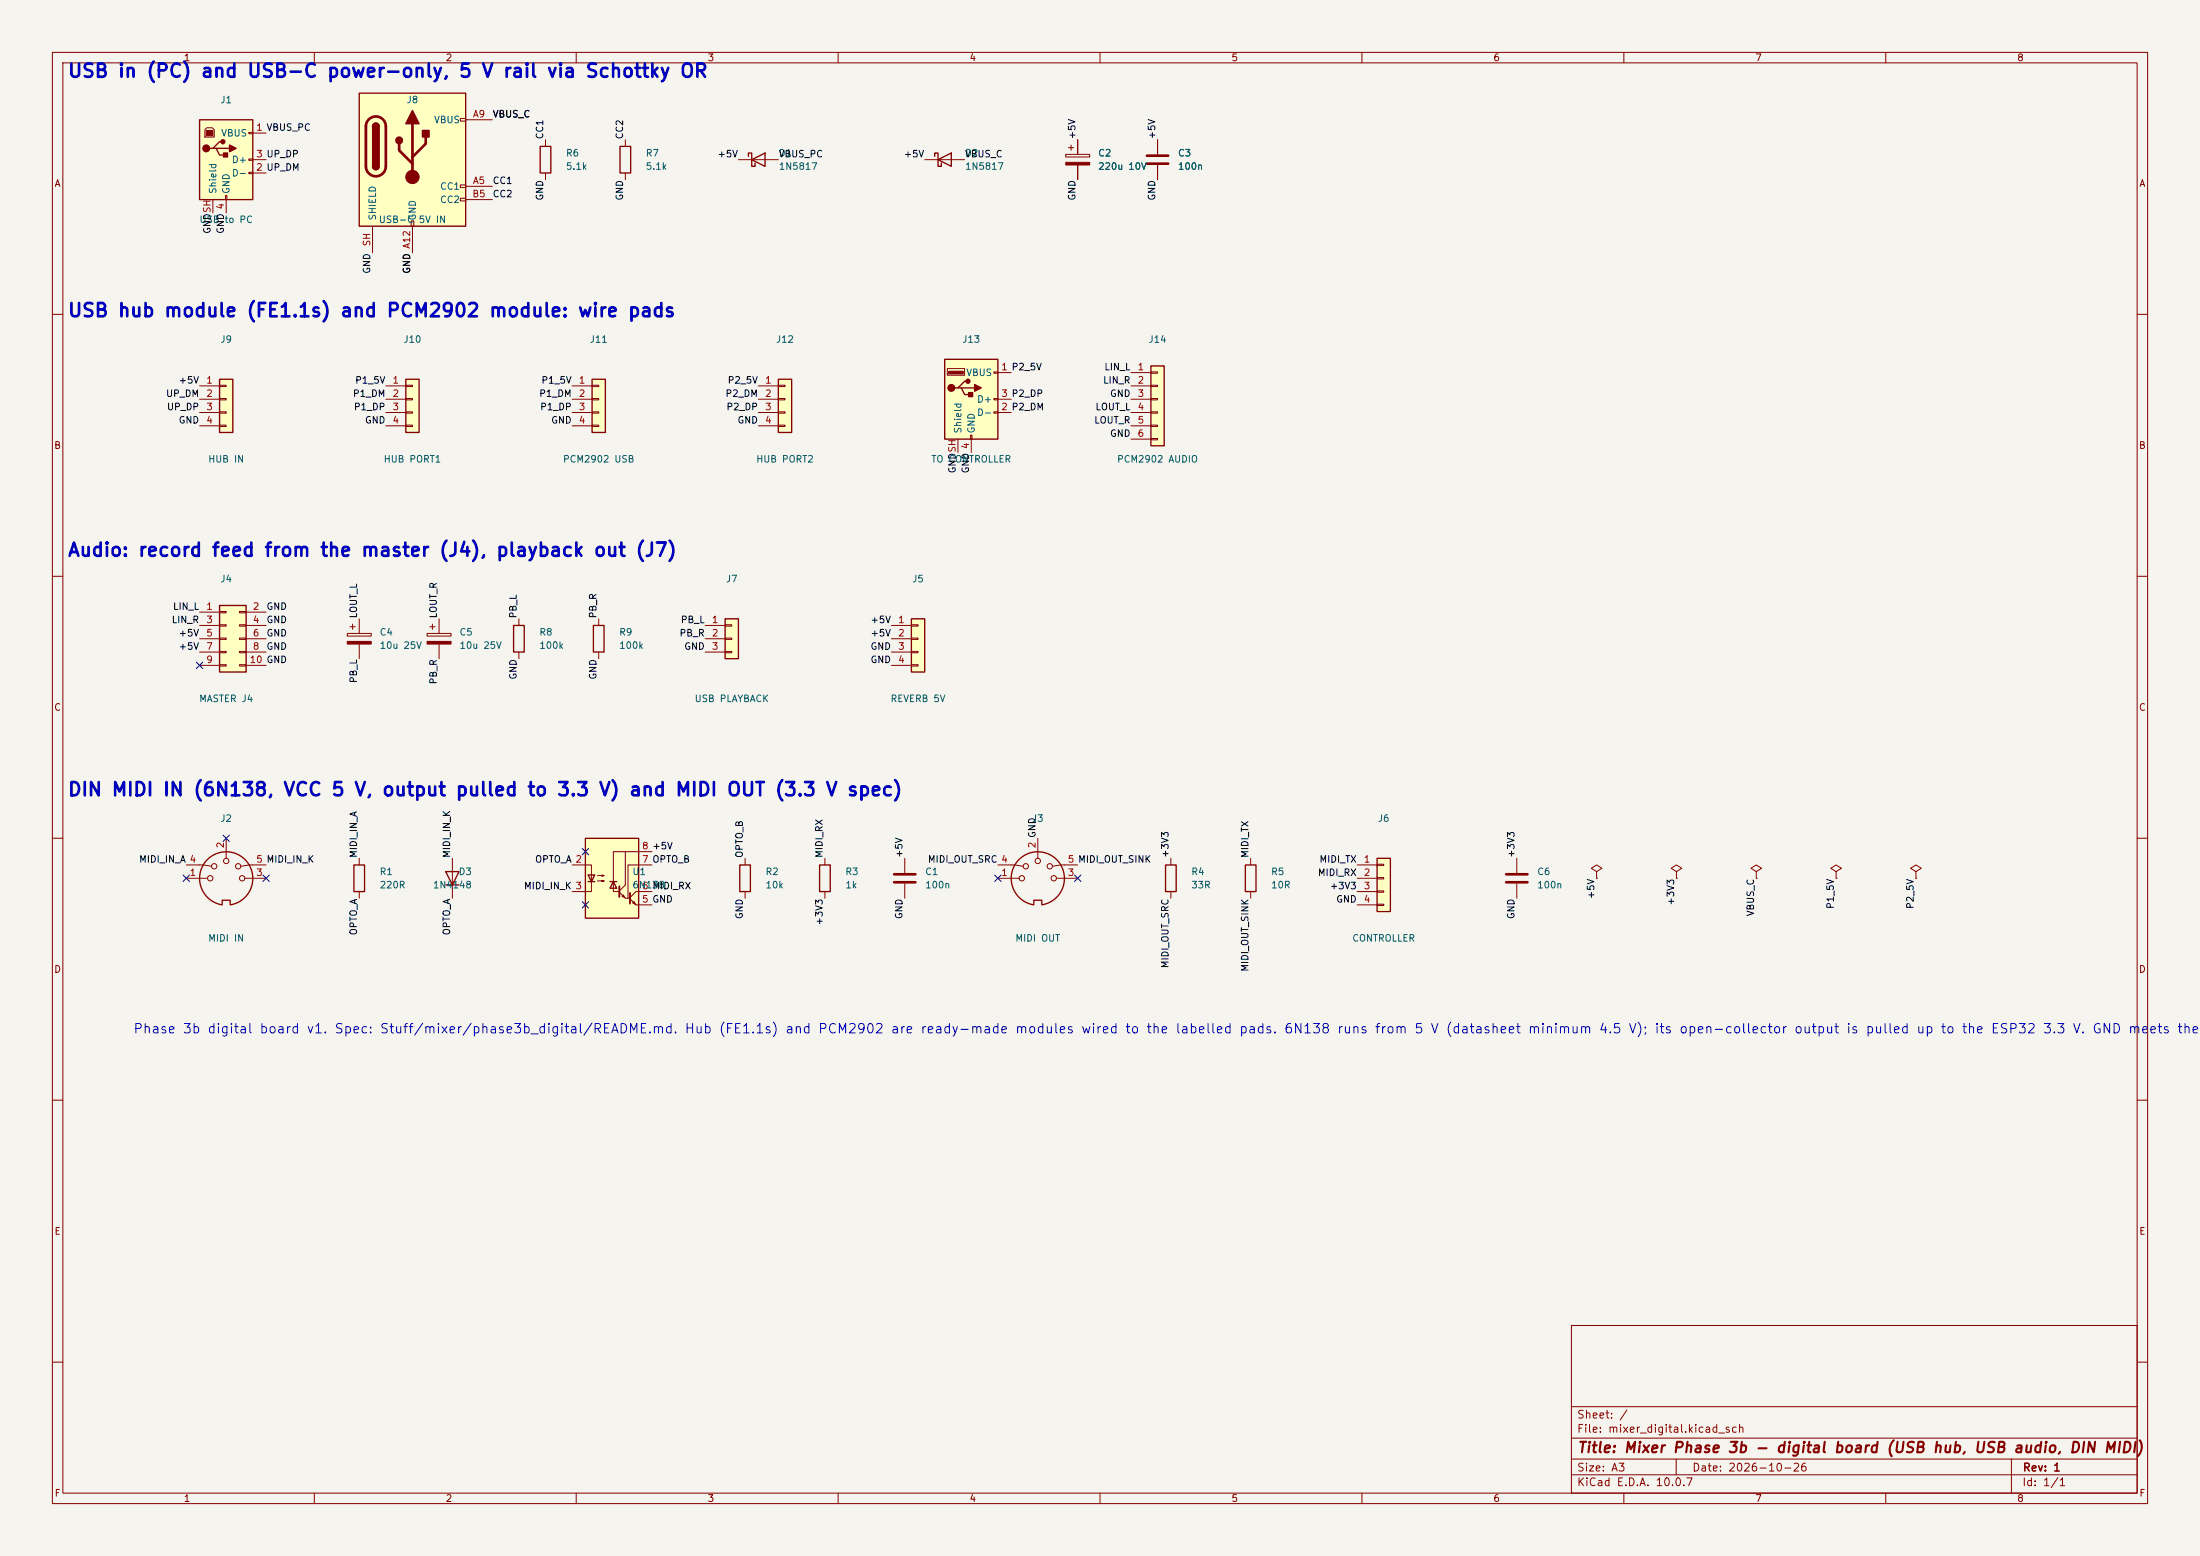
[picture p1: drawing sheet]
<svg xmlns="http://www.w3.org/2000/svg" width="420mm" height="297mm" viewBox="0 0 420 297" stroke-linecap="round" stroke-linejoin="round" font-family="sans-serif">
<path d="M0 0h420v297h-420z" fill="#f5f4ef" stroke="#f5f4ef" stroke-width=".19"/>
<g fill="none" stroke="#840000" stroke-width=".19">
<path d="M10 10h400v277h-400zM12 12h396v273h-396zM60 10v2M110 10v2M160 10v2M210 10v2M260 10v2M310 10v2M360 10v2M119.4 26.7v1.2M119.4 33v1.3M176.5 30.5h7.6"/>
<path d="M221 26.7v2.8M221 31.5v2.8M10 60h2M408 60h2M10 110h2M408 110h2M10 160h2M408 160h2M10 210h2M408 210h2M300 253h108v32h-108zM10 260h2"/>
<path d="M300 278.5h108M300 274.5h108M300 268.5h108M320 278.5v3M384 278.5v6.5M408 260h2M60 285v2M110 285v2M160 285v2M210 285v2M260 285v2M300 281.5h108"/>
<path d="M310 285v2M360 285v2"/>
</g>
<path d="M218.9 29.7h4.1M218.9 31.2h4.1" fill="none" stroke="#840000" stroke-width=".51"/>
<path d="M118.4 27.9h2v5.1h-2zM178.4 29.8v-.6h.7v2.6h.6v-.7M179.1 30.5l2.5-1.3v2.6z" fill="none" stroke="#840000" stroke-width=".25"/>
<path d="M68.6 17.8h20.3v25.4h-20.3z" fill="#ffffc2"/>
<path d="M87.9 22.6h1v.5h-1zM87.9 35.3h1v.5h-1zM87.9 37.8h1v.6h-1zM88.9 35.6h5.1M88.9 22.9h5.1M88.9 38.1h5.1M104.1 26.7v1.2M104.1 33v1.3M71.1 43.2v5.1M78.5 42.2h.5v1h-.5zM78.7 43.2v5.1" fill="none" stroke="#840000" stroke-width=".19"/>
<path d="M68.6 17.8h20.3v25.4h-20.3zM71.1 24.1a.64 .64 0 0 1 .7-.6 .64 .64 0 0 1 .6 .6M71.1 31.8a.64 .64 0 0 0 .7 .6 .64 .64 0 0 0 .6-.6M103.1 27.9h2.1v5.1h-2.1z" fill="none" stroke="#840000" stroke-width=".25"/>
<path d="M70.4 22.8a1.9 1.9 0 0 1 2.1-.4 1.9 1.9 0 0 1 1.2 1.7v7.7a1.91 1.91 0 0 1-1.9 1.8 1.91 1.91 0 0 1-2-1.8l.1-7.8 .1-.7zM76.2 27.4v1.3l2.5 2.5M78.7 23.6v10.2M81.3 26.2v1.2l-2.6 2.6" fill="none" stroke="#840000" stroke-width=".51"/>
<g fill="#840000" stroke="#840000" stroke-width=".25">
<path d="M71.1 24.1h1.3v7.7h-1.3z"/>
<path d="M71.3 23.7a.64 .64 0 0 1 .7-.2 .64 .64 0 0 1 .4 .6h-1.3z"/>
<path d="M71.1 31.8h1.3a.64 .64 0 0 1-.6 .6 .64 .64 0 0 1-.7-.6z"/>
<path d="M78.7 21.1l1.3 2.5h-2.5z"/>
<path d="M80.6 24.9h1.3v1.3h-1.3z"/>
<circle cx="76.2" cy="26.8" r=".63"/>
</g>
<circle cx="78.7" cy="33.8" r="1.27" fill="#840000" stroke="#840000" stroke-width=".19"/>
<path d="M113 72.4h2.6v10.2h-2.6z" fill="#ffffc2"/>
<path d="M113 72.4h2.6v10.2h-2.6z" fill="none" stroke="#840000" stroke-width=".25"/>
<path d="M109.2 73.7h3.8M109.2 76.2h3.8M109.2 78.7h3.8M113 73.5h1.3v.3h-1.3zM113 76.1h1.3v.2h-1.3zM113 78.6h1.3v.3h-1.3zM109.2 81.3h3.8M113 81.2h1.3v.2h-1.3z" fill="none" stroke="#840000" stroke-width=".19"/>
<path d="M77.5 72.4h2.5v10.2h-2.5z" fill="#ffffc2"/>
<path d="M142.9 29.8v-.6h.6v2.6h.6v-.7M143.5 30.5l2.5-1.3v2.6zM77.5 72.4h2.5v10.2h-2.5z" fill="none" stroke="#840000" stroke-width=".25"/>
<path d="M141 30.5h7.6M73.7 73.7h3.8M73.7 76.2h3.8M73.7 78.7h3.8M77.5 73.5h1.2v.3h-1.2zM77.5 76.1h1.2v.2h-1.2zM77.5 78.6h1.2v.3h-1.2zM73.7 81.3h3.8M77.5 81.2h1.2v.2h-1.2z" fill="none" stroke="#840000" stroke-width=".19"/>
<path d="M41.9 72.4h2.5v10.2h-2.5z" fill="#ffffc2"/>
<path d="M41.9 72.4h2.5v10.2h-2.5z" fill="none" stroke="#840000" stroke-width=".25"/>
<path d="M38.1 73.7h3.8M38.1 76.2h3.8M38.1 78.7h3.8M41.9 73.5h1.3v.3h-1.3zM41.9 76.1h1.3v.2h-1.3zM41.9 78.6h1.3v.3h-1.3zM38.1 81.3h3.8M41.9 81.2h1.3v.2h-1.3z" fill="none" stroke="#840000" stroke-width=".19"/>
<path d="M38.1 22.9h10.2v15.2h-10.2z" fill="#ffffc2"/>
<path d="M38.1 22.9h10.2v15.2h-10.2zM40.6 28.3h.7l.6 1.3h1.3M41.3 28.3h2.5M42.5 27.1h-.6l-1.3 1.2h-.6" fill="none" stroke="#840000" stroke-width=".25"/>
<path d="M39.5 24.4h1l.4 .4v1.4h-1.8v-1.4zM40.6 38.1v2.5M43.1 37.3h.2v.8h-.2zM43.2 38.1v2.5M47.5 25.3h.8v.2h-.8zM47.5 30.4h.8v.2h-.8zM47.5 32.9h.8v.2h-.8zM48.3 25.4h2.5M48.3 33h2.5M48.3 30.5h2.5" fill="none" stroke="#840000" stroke-width=".19"/>
<path d="M39.4 24.9h1.2v1h-1.2z" fill="#840000" stroke="#840000" stroke-width=".19"/>
<g fill="#840000" stroke="#840000" stroke-width=".25">
<path d="M42.7 29.2h.7v.8h-.7z"/>
<path d="M43.8 27.7l1.3 .6-1.3 .7z"/>
<circle cx="39.4" cy="28.3" r=".63"/>
<circle cx="42.5" cy="27.1" r=".38"/>
</g>
<path d="M138.4 118.1h2.6v7.6h-2.6z" fill="#ffffc2"/>
<path d="M138.4 118.1h2.6v7.6h-2.6z" fill="none" stroke="#840000" stroke-width=".25"/>
<path d="M134.6 119.4h3.8M138.4 119.3h1.3v.2h-1.3zM134.6 121.9h3.8M134.6 124.5h3.8M138.4 121.8h1.3v.2h-1.3zM138.4 124.3h1.3v.3h-1.3z" fill="none" stroke="#840000" stroke-width=".19"/>
<path d="M148.6 72.4h2.5v10.2h-2.5z" fill="#ffffc2"/>
<path d="M148.6 72.4h2.5v10.2h-2.5z" fill="none" stroke="#840000" stroke-width=".25"/>
<g fill="none" stroke="#840000" stroke-width=".19">
<path d="M144.8 73.7h3.8M144.8 76.2h3.8M144.8 78.7h3.8M148.6 73.5h1.3v.3h-1.3zM148.6 76.1h1.3v.2h-1.3zM148.6 78.6h1.3v.3h-1.3zM144.8 81.3h3.8M148.6 81.2h1.3v.2h-1.3zM82 119.6h1.1M82.5 119.1v1M83.8 118.1v2.8M81.5 120.9h4.6v.5h-4.6z"/>
<path d="M83.8 122.9v2.8"/>
</g>
<path d="M81.5 122.4h4.6v.5h-4.6z" fill="#840000" stroke="#840000" stroke-width=".19"/>
<path d="M41.9 115.6h5.1v12.7h-5.1z" fill="#ffffc2"/>
<path d="M41.9 115.6h5.1v12.7h-5.1zM98 119.4h2.1v5.1h-2.1z" fill="none" stroke="#840000" stroke-width=".25"/>
<g fill="none" stroke="#840000" stroke-width=".19">
<path d="M38.1 116.8h3.8M38.1 119.4h3.8M41.9 116.7h1.3v.3h-1.3zM41.9 119.3h1.3v.2h-1.3zM45.7 116.7h1.3v.3h-1.3zM45.7 119.3h1.3v.2h-1.3zM47 116.8h3.8M47 119.4h3.8M99.1 118.1v1.3M38.1 121.9h3.8M38.1 124.5h3.8M38.1 127h3.8"/>
<path d="M41.9 121.8h1.3v.2h-1.3zM41.9 124.3h1.3v.3h-1.3zM41.9 126.9h1.3v.2h-1.3zM45.7 121.8h1.3v.2h-1.3zM45.7 124.3h1.3v.3h-1.3zM45.7 126.9h1.3v.2h-1.3zM47 121.9h3.8M47 124.5h3.8M47 127h3.8M99.1 124.5v1.2"/>
</g>
<path d="M219.7 69.9h2.5v15.2h-2.5z" fill="#ffffc2"/>
<path d="M219.7 69.9h2.5v15.2h-2.5zM113.3 119.4h2v5.1h-2z" fill="none" stroke="#840000" stroke-width=".25"/>
<g fill="none" stroke="#840000" stroke-width=".19">
<path d="M215.9 71.1h3.8M215.9 73.7h3.8M215.9 76.2h3.8M215.9 78.7h3.8M219.7 71h1.3v.2h-1.3zM219.7 73.5h1.3v.3h-1.3zM219.7 76.1h1.3v.2h-1.3zM219.7 78.6h1.3v.3h-1.3zM215.9 81.3h3.8M215.9 83.8h3.8M219.7 81.2h1.3v.2h-1.3zM219.7 83.7h1.3v.2h-1.3z"/>
<path d="M114.3 118.1v1.3M114.3 124.5v1.2"/>
</g>
<path d="M180.3 68.6h10.2v15.2h-10.2z" fill="#ffffc2"/>
<path d="M180.3 68.6h10.2v15.2h-10.2zM182.9 74h.6l.6 1.3h1.3M183.5 74h2.6M184.8 72.8h-.7l-1.2 1.2h-.7M141.2 165.1h2.1v5.1h-2.1zM156.5 165.1h2v5.1h-2zM222.5 165.1h2v5.1h-2z" fill="none" stroke="#840000" stroke-width=".25"/>
<g fill="#840000" stroke="#840000" stroke-width=".25">
<path d="M184.9 74.9h.8v.8h-.8z"/>
<path d="M186.1 73.4l1.2 .6-1.2 .7z"/>
<circle cx="181.6" cy="74" r=".63"/>
<circle cx="184.8" cy="72.8" r=".38"/>
</g>
<g fill="#840000" stroke="#840000" stroke-width=".19">
<path d="M181.1 70.9h2.8v.5h-2.8z"/>
<path d="M203.5 31h4.5v.5h-4.5z"/>
</g>
<g fill="none" stroke="#840000" stroke-width=".19">
<path d="M203.5 29.5h4.5v.5h-4.5zM204 28.2h1M204.5 27.7v1M205.7 26.7v2.8M205.7 31.5v2.8M180.8 70.4h3.3v1.2h-3.3zM189.7 71h.8v.2h-.8zM189.7 76.1h.8v.2h-.8zM189.7 78.6h.8v.3h-.8zM190.5 71.1h2.5M190.5 78.7h2.5M190.5 76.2h2.5"/>
<path d="M182.9 83.8v2.6M185.3 83.1h.2v.7h-.2zM185.4 83.8v2.6M142.2 163.8v1.3M142.2 170.2v1.3M157.5 163.8v1.3M157.5 170.2v1.3M223.5 163.8v1.3M223.5 170.2v1.3"/>
</g>
<path d="M174 118.1h2.5v10.2h-2.5z" fill="#ffffc2"/>
<path d="M174 118.1h2.5v10.2h-2.5zM42.4 172.6v-.8h1.5v.8M42.4 172.7a5.1 5.1 0 0 1-3.5-7.8 5.1 5.1 0 0 1 8.6 0 5.1 5.1 0 0 1-3.6 7.8M67.6 165.1h2v5.1h-2zM85.1 166.4h2.5l-1.2 2.5zM85.1 168.9h2.5" fill="none" stroke="#840000" stroke-width=".25"/>
<g fill="none" stroke="#840000" stroke-width=".19">
<path d="M66.8 119.6h1M67.3 119.1v1M68.6 118.1v2.8M170.2 119.4h3.8M174 119.3h1.3v.2h-1.3zM66.3 120.9h4.6v.5h-4.6zM68.6 122.9v2.8M170.2 121.9h3.8M170.2 124.5h3.8M170.2 127h3.8M174 121.8h1.3v.2h-1.3zM174 124.3h1.3v.3h-1.3z"/>
<path d="M174 126.9h1.3v.2h-1.3zM35.6 165.1h3.3l1.5 .3M35.6 167.6h4M43.2 160v3.8M46.7 167.6h4.1M50.8 165.1h-3.3l-1.5 .3M68.6 163.8v1.3M68.6 170.2v1.3M86.4 163.8v7.7M172.7 163.8v2.8M172.7 168.7v2.8M289.6 163.8v2.8"/>
<path d="M289.6 168.7v2.8M365.8 166.4l1-.7-1-.6-1.1 .6 1.1 .7v1.2M365.8 167.6h.1"/>
<circle cx="40.1" cy="167.6" r=".51"/>
<circle cx="40.9" cy="165.4" r=".51"/>
<circle cx="43.2" cy="164.3" r=".51"/>
<circle cx="45.5" cy="165.4" r=".51"/>
<circle cx="46.2" cy="167.6" r=".51"/>
</g>
<path d="M66.3 122.4h4.6v.5h-4.6z" fill="#840000" stroke="#840000" stroke-width=".19"/>
<path d="M170.7 166.9h4.1M170.7 168.4h4.1M287.5 166.9h4.1M287.5 168.4h4.1" fill="none" stroke="#840000" stroke-width=".51"/>
<path d="M111.8 160h10.1v15.3h-10.1z" fill="#ffffc2"/>
<path d="M111.8 160h10.1v15.3h-10.1zM112.3 167h1.2l-.6 1.3zM112.3 168.3h1.2M116.5 168.3h1.2M117.1 168.3l.6 1.2h-1.2zM197.4 172.6v-.8h1.5v.8M198.9 172.7a5.1 5.1 0 0 0 3.5-7.8 5.1 5.1 0 0 0-8.6 0 5.1 5.1 0 0 0 3.6 7.8" fill="none" stroke="#840000" stroke-width=".25"/>
<g fill="none" stroke="#840000" stroke-width=".19">
<path d="M109.2 165.1h3.7v5.1h-3.7M114 167.1h1.3l-.4 .2v-.3l.4 .1M114 168.1h1.3l-.4 .2v-.3l.4 .1M118.2 170.3l1.2 1.2h.6M119 170.8l.3 .5-.6-.2zM119.4 162.6h-2.3v7.6h1M120.3 171.6l1.1 1.1h3.1M120.8 172.3l.2-.2 .3 .5zM124.5 162.6h-5.1v6.3l-1.2 1.2M124.5 165.1h-4.6v6.4M124.5 170.2h-3.1l-1.1 1.1M190.5 165.1h3.3l1.5 .3"/>
<path d="M190.5 167.6h4.1M198.1 160v3.8M201.7 167.6h4M205.7 165.1h-3.3l-1.5 .3M304.8 166.4l1-.7-1-.6-1 .6 1 .7v1.2M304.8 167.6h.1M320 166.4l1.1-.7-1.1-.6-1 .6 1 .7v1.2M320 167.6h.1M335.3 166.4l1-.7-1-.6-1 .6 1 .7v1.2M335.3 167.6h.1M350.5 166.4l1-.7-1-.6-1 .6 1 .7v1.2M350.5 167.6h.1"/>
<circle cx="195.1" cy="167.6" r=".51"/>
<circle cx="195.8" cy="165.4" r=".51"/>
<circle cx="198.1" cy="164.3" r=".51"/>
<circle cx="200.4" cy="165.4" r=".51"/>
<circle cx="201.2" cy="167.6" r=".51"/>
</g>
<path d="M118.2 169.2v2M120.3 170.4v2.1" fill="none" stroke="#840000" stroke-width=".36"/>
<path d="M262.9 163.8h2.5v10.2h-2.5z" fill="#ffffc2"/>
<path d="M237.7 165.1h2.1v5.1h-2.1zM262.9 163.8h2.5v10.2h-2.5z" fill="none" stroke="#840000" stroke-width=".25"/>
<g fill="none" stroke="#840000" stroke-width=".19">
<path d="M205.7 26.7v2.8M205.7 31.5v2.8M221 26.7v2.8M221 31.5v2.8M238.8 163.8v1.3M238.8 170.2v1.3M259.1 165.1h3.8M259.1 167.6h3.8M259.1 170.2h3.8M259.1 172.7h3.8M262.9 165h1.3v.2h-1.3zM262.9 167.5h1.3v.3h-1.3z"/>
<path d="M262.9 170.1h1.3v.2h-1.3zM262.9 172.6h1.3v.2h-1.3z"/>
</g>
<g fill="none" stroke="#000084" stroke-width=".19">
<path d="M37.5 126.4l1.2 1.2M38.7 126.4l-1.2 1.2M42.6 159.4l1.2 1.2M43.8 159.4l-1.2 1.2M35 167l1.2 1.2M36.2 167l-1.2 1.2M50.2 167l1.2 1.2M51.4 167l-1.2 1.2M111.2 172.1l1.2 1.2M111.2 162l1.2 1.2M112.4 172.1l-1.2 1.2M112.4 162l-1.2 1.2"/>
<path d="M189.9 167l1.2 1.2M191.1 167l-1.2 1.2M205.1 167l1.2 1.2M206.3 167l-1.2 1.2"/>
</g>
<g font-size="2.5" fill="#0000c2">
<text x="12.8" y="15.4">USB in (PC) and USB-C power-only, 5 V rail via Schottky OR</text>
<text x="12.8" y="61.1">USB hub module (FE1.1s) and PCM2902 module: wire pads</text>
<text x="12.8" y="106.9">Audio: record feed from the master (J4), playback out (J7)</text>
<text x="12.8" y="152.6">DIN MIDI IN (6N138, VCC 5 V, output pulled to 3.3 V) and MIDI OUT (3.3 V spec)</text>
</g>
<text font-size="2" fill="#840000" x="301" y="277.8">Title: Mixer Phase 3b - digital board (USB hub, USB audio, DIN MIDI)</text>
<text font-size="1.8" fill="#0000c2" x="25.3" y="197.7">Phase 3b digital board v1. Spec: Stuff/mixer/phase3b_digital/README.md. Hub (FE1.1s) and PCM2902 are ready-made modules wired to the labelled pads. 6N138 runs from 5 V (datasheet minimum 4.5 V); its open-collector output is pulled up to the ESP32 3.3 V. GND meets the</text>
<g font-size="1.5" fill="#840000">
<text x="300.9" y="273.8">File: mixer_digital.kicad_sch</text>
<text x="300.9" y="271.1">Sheet: /</text>
<text x="300.9" y="281.2">Size: A3</text>
<text x="322.9" y="281.2">Date: 2026-10-26</text>
<text x="386" y="281.2">Rev: 1</text>
<text x="300.9" y="284">KiCad E.D.A. 10.0.7</text>
<text x="385.9" y="284">Id: 1/1</text>
</g>
<g font-size="1.3" fill="#840000">
<text x="35" y="12">1</text>
<text x="85" y="12">2</text>
<text x="135" y="12">3</text>
<text x="185" y="12">4</text>
<text x="235" y="12">5</text>
<text x="285" y="12">6</text>
<text x="335" y="12">7</text>
<text x="385" y="12">8</text>
<text x="10.3" y="36">A</text>
<text x="408.3" y="36">A</text>
<text x="10.2" y="86">B</text>
<text x="408.2" y="86">B</text>
<text x="10.2" y="136">C</text>
<text x="408.2" y="136">C</text>
<text x="10.2" y="186">D</text>
<text x="408.2" y="186">D</text>
<text x="10.3" y="236">E</text>
<text x="408.3" y="236">E</text>
<text x="10.3" y="286">F</text>
<text x="35" y="287">1</text>
<text x="85" y="287">2</text>
<text x="135" y="287">3</text>
<text x="185" y="287">4</text>
<text x="235" y="287">5</text>
<text x="285" y="287">6</text>
<text x="335" y="287">7</text>
<text x="385" y="287">8</text>
<text x="408.3" y="286">F</text>
</g>
<g font-size="1.3" fill="#006464">
<text x="42" y="20">J1</text>
<text x="77.5" y="20">J8</text>
<text x="82.8" y="23.8">VBUS</text>
<text x="42.1" y="26.4">VBUS</text>
<text x="44.2" y="34">D-</text>
<text x="44.2" y="31.4">D+</text>
<text x="107.9" y="30.2">R6</text>
<text x="107.9" y="32.7">5.1k</text>
<text x="123.2" y="30.2">R7</text>
<text x="123.2" y="32.7">5.1k</text>
<text x="148.6" y="30.2">D1</text>
<text x="148.6" y="32.7">1N5817</text>
<text x="184.1" y="30.2">D2</text>
<text x="184.1" y="32.7">1N5817</text>
<text x="209.5" y="30.2">C2</text>
<text x="209.5" y="32.7">220u 10V</text>
<text x="224.8" y="30.2">C3</text>
<text x="224.8" y="32.7">100n</text>
<text x="41.6" y="37.1" transform="rotate(-90 41.6 37.1)">Shield</text>
<text x="44.1" y="37.1" transform="rotate(-90 44.1 37.1)">GND</text>
<text x="83.9" y="36.5">CC1</text>
<text x="83.9" y="39.1">CC2</text>
<text x="38" y="42.9">USB to PC</text>
<text x="72.1" y="42.2" transform="rotate(-90 72.1 42.2)">SHIELD</text>
<text x="72.2" y="42.9">USB-C 5V IN</text>
<text x="79.7" y="42.2" transform="rotate(-90 79.7 42.2)">GND</text>
<text x="42" y="65.7">J9</text>
<text x="76.9" y="65.7">J10</text>
<text x="112.5" y="65.7">J11</text>
<text x="148" y="65.7">J12</text>
<text x="183.6" y="65.7">J13</text>
<text x="219.2" y="65.7">J14</text>
<text x="184.4" y="72.1">VBUS</text>
<text x="186.4" y="77.2">D+</text>
<text x="183.8" y="82.8" transform="rotate(-90 183.8 82.8)">Shield</text>
<text x="186.4" y="82.8" transform="rotate(-90 186.4 82.8)">GND</text>
<text x="186.4" y="79.7">D-</text>
<text x="39.6" y="88.6">HUB IN</text>
<text x="73.1" y="88.6">HUB PORT1</text>
<text x="107.4" y="88.6">PCM2902 USB</text>
<text x="144.3" y="88.6">HUB PORT2</text>
<text x="177.7" y="88.6">TO CONTROLLER</text>
<text x="213.1" y="88.6">PCM2902 AUDIO</text>
<text x="42" y="111.5">J4</text>
<text x="138.5" y="111.5">J7</text>
<text x="174" y="111.5">J5</text>
<text x="72.4" y="121.6">C4</text>
<text x="72.4" y="124.2">10u 25V</text>
<text x="87.6" y="121.6">C5</text>
<text x="87.6" y="124.2">10u 25V</text>
<text x="102.9" y="121.6">R8</text>
<text x="102.9" y="124.2">100k</text>
<text x="118.1" y="121.6">R9</text>
<text x="118.1" y="124.2">100k</text>
<text x="37.9" y="134.3">MASTER J4</text>
<text x="132.5" y="134.3">USB PLAYBACK</text>
<text x="169.9" y="134.3">REVERB 5V</text>
<text x="42" y="157.2">J2</text>
<text x="196.9" y="157.2">J3</text>
<text x="262.9" y="157.2">J6</text>
<text x="72.4" y="167.3">R1</text>
<text x="87.5" y="167.3">D3</text>
<text x="120.6" y="167.3">U1</text>
<text x="146" y="167.3">R2</text>
<text x="161.3" y="167.3">R3</text>
<text x="176.5" y="167.3">C1</text>
<text x="227.3" y="167.3">R4</text>
<text x="242.6" y="167.3">R5</text>
<text x="293.4" y="167.3">C6</text>
<text x="72.4" y="169.9">220R</text>
<text x="82.6" y="169.9">1N4148</text>
<text x="120.6" y="169.9">6N138</text>
<text x="146" y="169.9">10k</text>
<text x="161.3" y="169.9">1k</text>
<text x="176.5" y="169.9">100n</text>
<text x="227.3" y="169.9">33R</text>
<text x="242.6" y="169.9">10R</text>
<text x="293.4" y="169.9">100n</text>
<text x="39.6" y="180">MIDI IN</text>
<text x="193.7" y="180">MIDI OUT</text>
<text x="258" y="180">CONTROLLER</text>
</g>
<g font-size="1.3" fill="#a90000">
<text x="90.2" y="22.7">A9</text>
<text x="48.8" y="25.3">1 VBUS_PC</text>
<text x="48.8" y="32.9">2 UP_DM</text>
<text x="48.8" y="30.3">3 UP_DP</text>
<text x="90.2" y="35.4">A5</text>
<text x="90.1" y="38">B5</text>
<text x="71" y="47.1" transform="rotate(-90 71 47.1)">SH</text>
<text x="191" y="71">1 P2_5V</text>
<text x="217.1" y="71">1</text>
<text x="39.3" y="73.5">1</text>
<text x="39.3" y="76.1">2</text>
<text x="74.8" y="73.5">1</text>
<text x="74.8" y="76.1">2</text>
<text x="110.4" y="73.5">1</text>
<text x="110.4" y="76.1">2</text>
<text x="146" y="73.5">1</text>
<text x="146" y="76.1">2</text>
<text x="191" y="76.1">3 P2_DP</text>
<text x="217.1" y="73.5">2</text>
<text x="217.1" y="76.1">3</text>
<text x="39.3" y="78.6">3</text>
<text x="39.3" y="81.1">4</text>
<text x="74.8" y="78.6">3</text>
<text x="74.8" y="81.1">4</text>
<text x="110.4" y="78.6">3</text>
<text x="110.4" y="81.1">4</text>
<text x="146" y="78.6">3</text>
<text x="146" y="81.1">4</text>
<text x="191" y="78.6">2 P2_DM</text>
<text x="217.1" y="78.6">4</text>
<text x="217.1" y="81.1">5</text>
<text x="217.1" y="83.7">6</text>
<text x="39.3" y="116.7">1</text>
<text x="39.3" y="119.2">3</text>
<text x="48.2" y="116.7">2</text>
<text x="48.2" y="119.2">4</text>
<text x="135.8" y="119.2">1</text>
<text x="171.4" y="119.2">1</text>
<text x="39.3" y="121.8">5</text>
<text x="39.3" y="124.3">7</text>
<text x="48.2" y="121.8">6</text>
<text x="48.2" y="124.3">8</text>
<text x="135.8" y="121.8">2</text>
<text x="135.8" y="124.3">3</text>
<text x="171.4" y="121.8">2</text>
<text x="171.4" y="124.3">3</text>
<text x="39.3" y="126.9">9</text>
<text x="47.6" y="126.9">10 GND</text>
<text x="171.4" y="126.9">4</text>
<text x="36.1" y="167.5">1</text>
<text x="43" y="162" transform="rotate(-90 43 162)">2</text>
<text x="48.8" y="167.5">3</text>
<text x="48.8" y="165">5 MIDI_IN_K</text>
<text x="122.5" y="165">7 OPTO_B</text>
<text x="122.5" y="162.4">8 +5V</text>
<text x="191" y="167.5">1</text>
<text x="198" y="162" transform="rotate(-90 198 162)">2 GND</text>
<text x="203.7" y="167.5">3</text>
<text x="203.7" y="165">5 MIDI_OUT_SINK</text>
<text x="260.3" y="165">1</text>
<text x="260.3" y="167.5">2</text>
<text x="122.5" y="172.6">5 GND</text>
<text x="122.5" y="170">6 MIDI_RX</text>
<text x="260.3" y="170">3</text>
<text x="260.3" y="172.6">4</text>
</g>
<g font-size="1.3" fill="#0f0f0f">
<text x="94" y="22.7">VBUS_C</text>
<text x="104" y="26.7" transform="rotate(-90 104 26.7)">CC1</text>
<text x="119.3" y="26.7" transform="rotate(-90 119.3 26.7)">CC2</text>
<text x="205.6" y="26.7" transform="rotate(-90 205.6 26.7)">+5V</text>
<text x="220.9" y="26.7" transform="rotate(-90 220.9 26.7)">+5V</text>
<text x="94" y="35.4">CC1</text>
<text x="136.9" y="30.4">+5V</text>
<text x="148.6" y="30.4">VBUS_PC</text>
<text x="172.4" y="30.4">+5V</text>
<text x="184.1" y="30.4">VBUS_C</text>
<text x="94" y="38">CC2</text>
<text x="104" y="38.4" transform="rotate(-90 104 38.4)">GND</text>
<text x="119.3" y="38.4" transform="rotate(-90 119.3 38.4)">GND</text>
<text x="205.6" y="38.4" transform="rotate(-90 205.6 38.4)">GND</text>
<text x="220.9" y="38.4" transform="rotate(-90 220.9 38.4)">GND</text>
<text x="40.5" y="44.7" transform="rotate(-90 40.5 44.7)">GNDSH</text>
<text x="43.1" y="44.7" transform="rotate(-90 43.1 44.7)">GND 4</text>
<text x="71" y="52.4" transform="rotate(-90 71 52.4)">GND</text>
<text x="78.6" y="52.4" transform="rotate(-90 78.6 52.4)">GND A12</text>
<text x="210.7" y="71">LIN_L</text>
<text x="31.6" y="76.1">UP_DM</text>
<text x="34" y="73.5">+5V</text>
<text x="67.3" y="76.1">P1_DM</text>
<text x="67.7" y="73.5">P1_5V</text>
<text x="102.8" y="76.1">P1_DM</text>
<text x="103.2" y="73.5">P1_5V</text>
<text x="138.4" y="76.1">P2_DM</text>
<text x="138.8" y="73.5">P2_5V</text>
<text x="210.5" y="73.5">LIN_R</text>
<text x="211.8" y="76.1">GND</text>
<text x="31.8" y="78.6">UP_DP</text>
<text x="34" y="81.2">GND</text>
<text x="67.4" y="78.6">P1_DP</text>
<text x="69.6" y="81.2">GND</text>
<text x="103" y="78.6">P1_DP</text>
<text x="105.1" y="81.2">GND</text>
<text x="138.6" y="78.6">P2_DP</text>
<text x="140.7" y="81.2">GND</text>
<text x="208.8" y="81.2">LOUT_R</text>
<text x="209" y="78.6">LOUT_L</text>
<text x="211.8" y="83.7">GND</text>
<text x="182.8" y="90.5" transform="rotate(-90 182.8 90.5)">GNDSH</text>
<text x="185.3" y="90.5" transform="rotate(-90 185.3 90.5)">GND 4</text>
<text x="32.7" y="119.3">LIN_R</text>
<text x="32.9" y="116.7">LIN_L</text>
<text x="50.8" y="116.7">GND</text>
<text x="50.8" y="119.3">GND</text>
<text x="68.5" y="118.1" transform="rotate(-90 68.5 118.1)">LOUT_L</text>
<text x="83.7" y="118.1" transform="rotate(-90 83.7 118.1)">LOUT_R</text>
<text x="98.9" y="118.1" transform="rotate(-90 98.9 118.1)">PB_L</text>
<text x="114.2" y="118.1" transform="rotate(-90 114.2 118.1)">PB_R</text>
<text x="129.9" y="119.3">PB_L</text>
<text x="166.1" y="119.3">+5V</text>
<text x="34" y="121.8">+5V</text>
<text x="34" y="124.3">+5V</text>
<text x="50.8" y="121.8">GND</text>
<text x="50.8" y="124.3">GND</text>
<text x="129.6" y="121.8">PB_R</text>
<text x="130.5" y="124.3">GND</text>
<text x="166.1" y="121.8">+5V</text>
<text x="166.1" y="124.3">GND</text>
<text x="68.5" y="130.5" transform="rotate(-90 68.5 130.5)">PB_L</text>
<text x="83.7" y="130.7" transform="rotate(-90 83.7 130.7)">PB_R</text>
<text x="98.9" y="129.8" transform="rotate(-90 98.9 129.8)">GND</text>
<text x="114.2" y="129.8" transform="rotate(-90 114.2 129.8)">GND</text>
<text x="166.1" y="126.9">GND</text>
<text x="26.4" y="165">MIDI_IN_A 4</text>
<text x="68.5" y="163.9" transform="rotate(-90 68.5 163.9)">MIDI_IN_A</text>
<text x="86.2" y="163.9" transform="rotate(-90 86.2 163.9)">MIDI_IN_K</text>
<text x="102" y="165">OPTO_A 2</text>
<text x="142.1" y="163.9" transform="rotate(-90 142.1 163.9)">OPTO_B</text>
<text x="157.4" y="163.9" transform="rotate(-90 157.4 163.9)">MIDI_RX</text>
<text x="172.6" y="163.9" transform="rotate(-90 172.6 163.9)">+5V</text>
<text x="177" y="165">MIDI_OUT_SRC 4</text>
<text x="223.4" y="163.9" transform="rotate(-90 223.4 163.9)">+3V3</text>
<text x="238.6" y="163.9" transform="rotate(-90 238.6 163.9)">MIDI_TX</text>
<text x="251.5" y="167.5">MIDI_RX</text>
<text x="251.8" y="165">MIDI_TX</text>
<text x="289.4" y="163.9" transform="rotate(-90 289.4 163.9)">+3V3</text>
<text x="99.9" y="170.1">MIDI_IN_K 3</text>
<text x="253.8" y="170.1">+3V3</text>
<text x="255" y="172.6">GND</text>
<text x="304.7" y="171.7" transform="rotate(-90 304.7 171.7)">+5V</text>
<text x="319.9" y="172.9" transform="rotate(-90 319.9 172.9)">+3V3</text>
<text x="350.4" y="173.6" transform="rotate(-90 350.4 173.6)">P1_5V</text>
<text x="365.6" y="173.6" transform="rotate(-90 365.6 173.6)">P2_5V</text>
<text x="68.5" y="178.6" transform="rotate(-90 68.5 178.6)">OPTO_A</text>
<text x="86.2" y="178.6" transform="rotate(-90 86.2 178.6)">OPTO_A</text>
<text x="142.1" y="175.5" transform="rotate(-90 142.1 175.5)">GND</text>
<text x="157.4" y="176.8" transform="rotate(-90 157.4 176.8)">+3V3</text>
<text x="172.6" y="175.5" transform="rotate(-90 172.6 175.5)">GND</text>
<text x="289.4" y="175.5" transform="rotate(-90 289.4 175.5)">GND</text>
<text x="335.2" y="175" transform="rotate(-90 335.2 175)">VBUS_C</text>
<text x="223.4" y="184.9" transform="rotate(-90 223.4 184.9)">MIDI_OUT_SRC</text>
<text x="238.6" y="185.6" transform="rotate(-90 238.6 185.6)">MIDI_OUT_SINK</text>
</g>
</svg>
